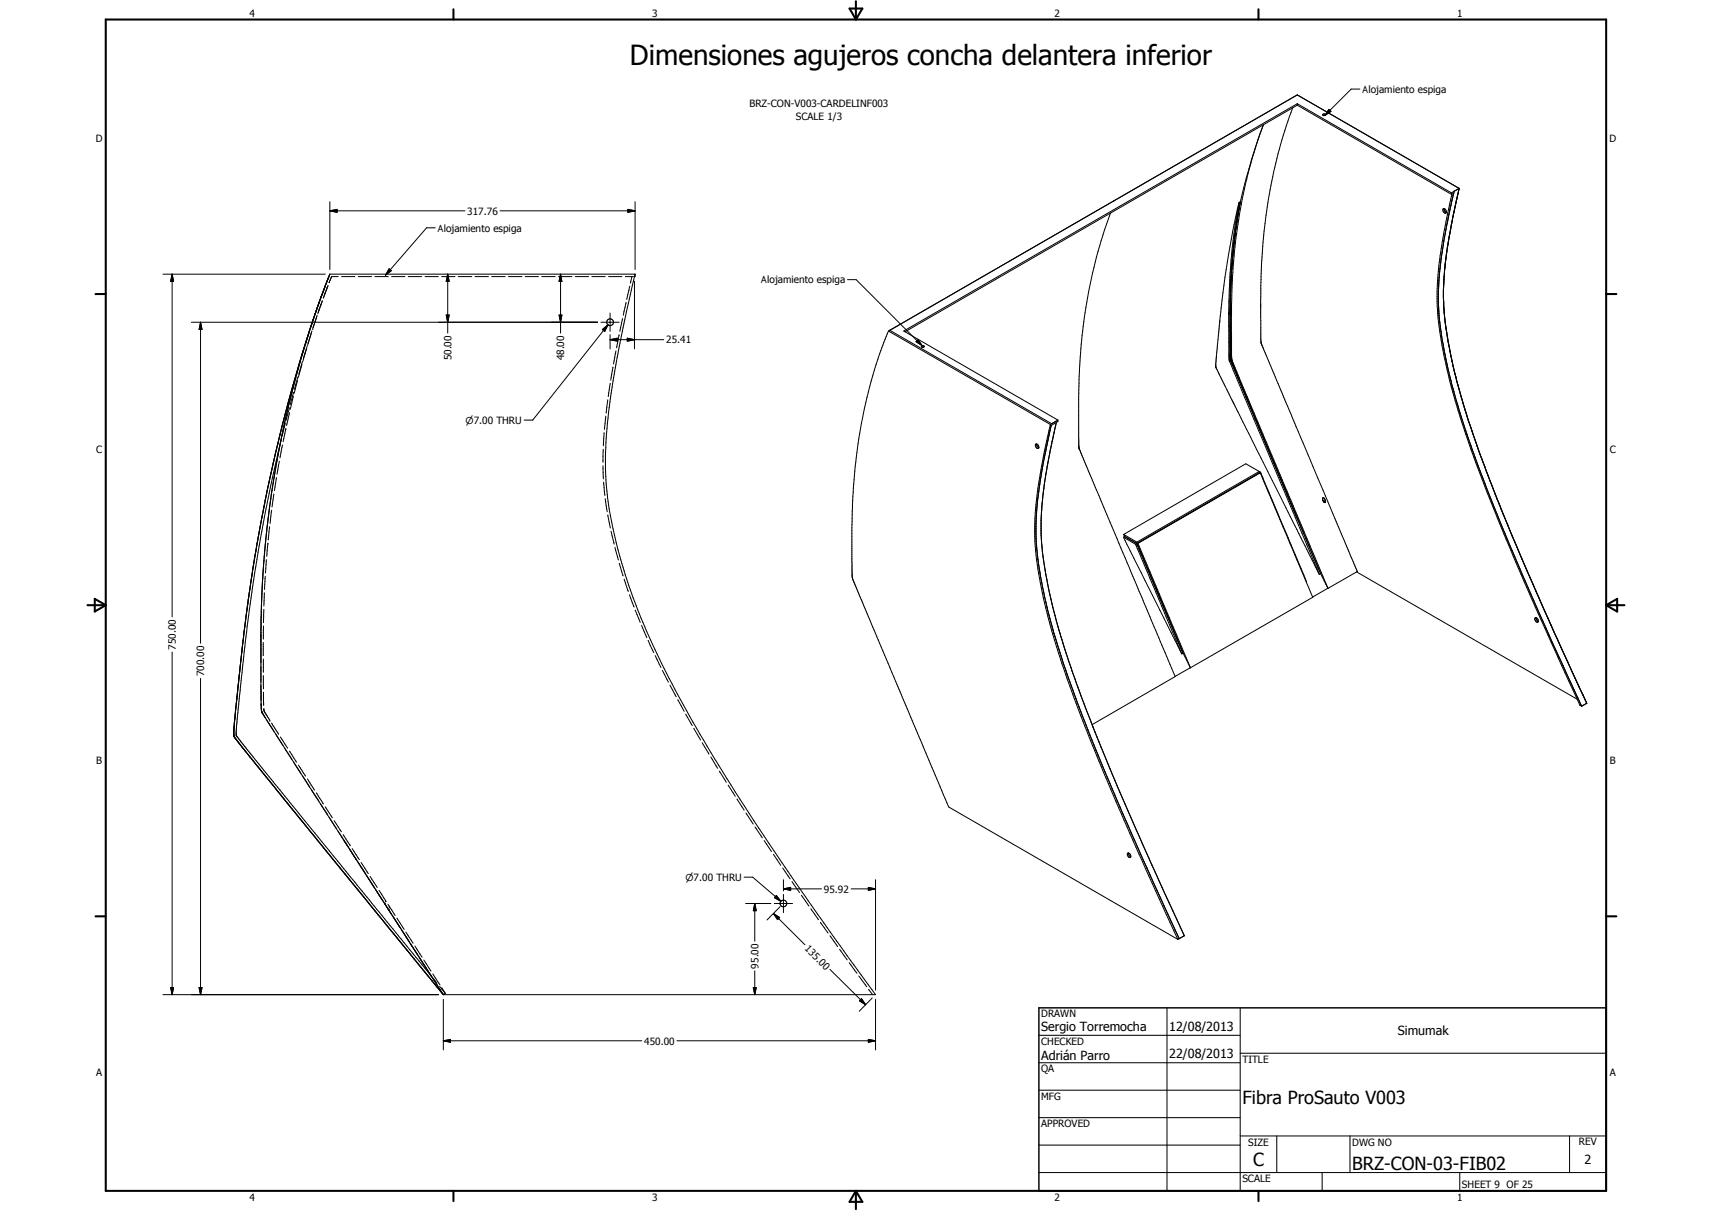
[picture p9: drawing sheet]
<svg xmlns="http://www.w3.org/2000/svg" width="594mm" height="420mm" viewBox="0 0 594 420" stroke-linecap="round" stroke-linejoin="round" font-family="sans-serif">
<g fill="none" stroke="#000" stroke-width=".35">
<path d="M448.6 37.4a187.2 187.2 0 0 0-11.1 66.2l.1 15.5 33.4 79.2-10.2 5.8M450.2 36l-136.6 78.9 53.5 30.9M450.2 36.5l-136.1 78.6M450.2 36v.5M450.2 36.5l53.5 30.9M450.2 36l53.5 30.9M450.2 32.9l56.1 32.5M450.2 32.9l-2.7 1.6M450.2 32.9l-141.4 81.7M459 39.7l.6-.2 .3 .3a.56 .56 0 0 1-.9 .1zM461.1 38l.7 .7-2.1 1.4zM471.9 30.9h-3l-9.2 9.2"/>
<path d="M459.2 40.1h.5M114.5 73.2l2.5-.6v1.1zM114.5 73.2h46.8M114.5 70v23.5M151 79h-3l-14.2 16.5M173.5 73.2h46.9M217.9 72.6l2.5 .6-2.5 .5zM220.4 70v23.5M385.4 73.9a174 174 0 0 0-10.3 47l-.8 16.6 .1 18 33.4 79.2-28.8 16.7M428.8 79.7l-.5 3.5M428.9 78.9l-1.3 11.6M429.1 77.5l-.3 2.2"/>
<path d="M429.3 76.2l-.3 1.8M429.3 76.2l-.1 .8M429.6 74.5l-.3 1.7M429.6 74.4l-.8 5.3M429.9 72.7l-.6 3.3M429.9 72.7l-.3 1.7M429.9 70.3a302 302 0 0 0-5.2 28.6l-1.5 13.4-1.3 15.1 35.9 71.9M429.9 70.3l-1.7 10.7-1.4 14-.4 12.8 .2 17.4M430.1 71.4l-.2 1.3M430.4 70.1l3.9-14.9 4.1-11.9a186.5 186.5 0 0 0-11.1 66.6l.2 15.1M430.4 70.1l-.5 2.6M430.4 70.1l-2.1 13.2"/>
<path d="M430.4 70.1l-.6 3M430.4 70.1l-.5 .2M501.1 72.4h-.1a.87 .87 0 0 0-.2 1.1 .87 .87 0 0 0 1.1 .3v-.1M501.1 72.4l.8 .8v.5M501.1 72.4l.2 .8 .6 .5M503.7 66.9v.5M503.8 67.3l-1.9 8.8a141.1 141.1 0 0 0-3.2 30.2 189.8 189.8 0 0 0 11.8 49.8l5.6 15 10.8 26.1 16.1 36.2 5.3 11.3 .5 .3M504.4 67l-1.7 8.1a183.4 183.4 0 0 0-3.4 22.1 107.9 107.9 0 0 0 3.2 31.1l2.9 10.8 4.1 12.9a967.3 967.3 0 0 0 35.4 84.4l3.9 8.6M504.6 66.4v.5l-.9 .5M504.6 66.4l-.9 .5M505.9 65.1l.4 .3M506.3 65.4l-1.7 1"/>
<path d="M506.3 65.4l-2.2 10.5a120.3 120.3 0 0 0-3.1 30.8 190.5 190.5 0 0 0 11.1 46.8l7.4 19.7 7.8 18.8 12 27.4 11.3 24.6M56.6 95.1h56.3M59.7 95.1l.5 2.5h-1zM59.7 95.1v118.9M112.9 99.2l-.3 .7M112.9 99.1l-6.7 19.3M112.9 99.1l-1.6 4.3M113.3 98.1l-.4 1M113.7 97.1l.4-1-.8 2.1M113.8 99.2l-1 2.7M113.8 99.1l-1 2.8M117.3 96h-2.2l-.9 2.1"/>
<path d="M118.5 96h4.6M124.3 96h4.6M130.1 96h4.6M135 93.3l.8 .6-2 1.6zM135.9 96h4.6M141.7 96h4.6M147.5 96h4.6M153.3 96h4.6M155.4 95.1l.5 2.5h-1.1zM155.4 95.1v20.5M159 96h4.7M164.8 96h4.7"/>
<path d="M170.6 96h4.7M176.4 96h4.7M182.2 96h4.7M188 96h4.7M193.8 96h4.7M194.5 95.1l.5 2.5h-1zM194.5 95.1v20.5M199.6 96h4.7M205.4 96h4.6M211.2 96h4.6M217 96h2.6M218.5 99.3l-1 4.5"/>
<path d="M219.3 96l-.5 2.2M220.2 97.6v23.4M220.3 95.7l-2.9 12.5-3 14.6a217.4 217.4 0 0 0-4.3 35.4 121.1 121.1 0 0 0 6.5 39.8 211.7 211.7 0 0 0 9.9 25.6l3.1 6.7a528.5 528.5 0 0 0 32 54.5l18.9 27.8 23.3 32.5h-150M220.4 95.1v.9h-.5M220.4 95.1h-105.9l-1.6 4M220.4 95.1l-.1 .3M294.1 97h3l22.9 22.9M427.2 96.1l-.1 3.7 .1-2.4M427.2 96.5l-.2 5.1M427.2 96.1v1.1M427.3 95.5l-.1 .6M427.3 94.2v1"/>
<path d="M427.3 94.2l-.1 1.9M427.4 93.7l-.1 .5M427.4 93.2l-.1 1.5M427.5 92.3l-.1 .9M427.5 92.3l-.1 1M427.6 90.5l-.1 1.8M427.8 88.4l-.5 5.9M427.8 88.4l-.8 14.1M427.9 87.8l-.3 2.7M427.9 86.9v.8M427.9 87.1l-.1 1.3M428.2 84.1l-.3 2.8"/>
<path d="M428.2 84.2l-.3 2.7M428.3 83.2l-.5 5.2M428.3 83.2l-.1 .9M66.4 111.8h140.9M69.6 111.8l.5 2.5h-1zM69.6 111.8v111.4M106.2 118.4l-1.1 3.7M106.6 117.3l-.4 1.1M106.9 119h.1M107 119l-.3 .8M107.2 115.5l-.5 1.5M107.4 115l-1.4 4.3"/>
<path d="M107.5 114.6l-3.4 11M108.1 115.4l-1.1 3.6M108.2 114.8l-1.3 4.2M108.7 111l-1 2.9M108.7 113.3l-.1 .4M109.6 108.1l-.1 .5M110 109.5l-1.5 4.8M110.1 106.8l-2.8 8.3M110.7 107.7l-.3 .8M110.7 107.7l-.4 1.2M110.9 104.4l-2.2 6.3M111.4 105.7l-.7 2"/>
<path d="M111.9 104.3l-.5 1.4M112.2 101l-2.1 5.9M112.8 101.9l-.6 1.6M112.8 101.9l-.5 1.4M154.8 109.3h1.1l-.5 2.5zM194 109.3h1l-.5 2.5zM208.5 111.8h6.4M209 114.3l2-1.6-1.2 2.3zM211 112.7l-26.1 33.1h-3M211.7 117.9l2.5-.6v1.1zM211.7 117.9h18.6M211.7 108.6v6.4"/>
<path d="M211.7 116.1v4.9M214.8 116.1l-.9 4.5M216 110.5l-.9 4.5M217.2 104.9l-.9 4.5M217.7 117.3l2.5 .6-2.5 .5zM308.3 114.9l56.2 32.4M308.3 114.9a178.9 178.9 0 0 0-12.6 62.5l-.1 17.3 .3 6.2 33.3 79.1 79.5 45.9M308.8 114.6l-.5 .3M308.8 114.6l56.1 32.4 1.8-1M311 113.3l-2.2 1.3M317.9 118.5l.7-.6 1.4 2zM320 119.9l-.2 .2v.3h.7"/>
<path d="M320 119.9l.7 .2-.2 .3M426.9 106.5v14.3v-.7M426.9 106.4v1M426.9 106.4v.9M427 103.5l-.1 .5M427 103.5l-.1 1M427 103.5l-.1 3M427 101.6v1M427 101.4v2.1M427 101.6v.5M427.1 100.6l-.1 1M427.1 100.7l-.1 .4"/>
<path d="M101.8 137.5l-1.1 4.5M101.8 133.1l-4.6 17.5-4.5 19.7M101.9 136.1l-1.2 4.3M102.7 131a341.2 341.2 0 0 0-7.9 36.7M102.7 131l-3.4 13.1M103.1 129.2l-.4 1.8M103.2 132l-1.1 4.4M103.4 130.8l-1.2 4.2M104 125.8l-4.1 14.5M104.1 125.6l-1.2 4.3M104.1 125.6l-.7 2.6M104.8 126.4l-1.3 4.5"/>
<path d="M104.9 125.4l-1.2 4.3M105.1 122.1l-3 10.2M105.1 122.1l-.3 .8M105.7 120.3l-1.3 4.3M106.4 120.9l-1.3 4.4M106.6 120.1l-1.3 4.3M210.9 138.7l-.6 4.5M211.7 133.1l-.6 4.5M212.7 127.4l-.8 4.5M213.7 121.8l-.8 4.5M320 120.4h.5M426.5 124.9l.1 .1"/>
<path d="M426.6 125.2l31.2 74.1M426.6 125.2h.1M426.9 123.7l.2 1.4M426.9 120.5l.1 3.5-.1-.2M427 124.5l.1 .5M427.1 124.9l1.3 3.3M427.1 124.9h.1M427.1 125.1l.1 .2M427.2 125.2v.1M427.2 125.3l.1 .2M427.2 125.3l.7 1.5M427.3 125.4v.3"/>
<path d="M427.3 125.6l.6 1.2M427.4 125.8l.1 .2M427.5 125h.1M427.5 125l33.3 79.1M427.5 126l.4 .8M427.9 126.8l.3 .9M427.9 126.8l.8 2M428.2 127.7l1 2.3M428.2 127.7l.2 .4M428.4 128.2l.3 .6M428.4 128.2l10.8 25.5M428.7 128.8l.3 .8"/>
<path d="M428.7 128.8l1.6 4M429.1 129.8l.3 .8M429.3 130.3l1 2.5M429.6 131.1l.5 1M430.3 132.6l1.2 3M430.3 132.8l3.4 7.8M431.9 136.4l2.6 6.2M97.3 150.4l-3.5 15-3.1 14.9M97.7 152.3a645.1 645.1 0 0 0-14.9 92.8l-.8 10M97.7 151.5l-3.3 18.7-1.8 13.9M98 154.4l-.9 4.5M99 145.8l-1.2 5.2"/>
<path d="M99 146.9l-1 4.3M99.2 148.8l-1 4.4M99.4 141.9l-1.7 6.8M100.5 143.1l-1.1 4.5M100.5 141.5l-1.2 4.3M209.3 155.9l-.1 4.5M209.6 150.1l-.2 4.6M210.2 144.4l-.4 4.6M210.3 143.2v.1M359.4 154.2a.8 .8 0 0 1 1 .4 .8 .8 0 0 1-.4 1 1.2 1.2 0 0 1-.6-1.4zM359.7 154.1a1.19 1.19 0 0 0 .8 1.3M364.5 147.8l-1.1 4.1a139.2 139.2 0 0 0-4.3 36 185.9 185.9 0 0 0 10.3 44.9l5.8 15.8 7.7 19.4 12.4 28.4 13.4 29.5"/>
<path d="M364.5 147.3v.5M364.8 147.6l-.2 .9a188.1 188.1 0 0 0-5.1 33.2 124.7 124.7 0 0 0 4.6 31.9 469.3 469.3 0 0 0 23.6 64.3l9.1 20.7 12.4 27.1M366.6 146.6l-.8 3.4a169.9 169.9 0 0 0-4.5 30.6 124.7 124.7 0 0 0 4.5 32 427.2 427.2 0 0 0 21 58.1l12.9 29.4 11.3 24.6-1.8 1M367.1 145.8v.5l-2.6 1.5M367.1 145.8l-2.6 1.5M374.4 155.2v.1M433.7 140.6l4.1 9.9M434.8 143.3l4 9.6M437.3 149.2l11.8 28.1M438.3 151.6l.5 1.2M438.8 152.8l2.1 5.2M439.1 153.7l3.4 7.9"/>
<path d="M440.9 158l9 21.2M440.9 158l1.6 3.6M91.5 176.5l-3.2 17.3M92.4 171.5l-.8 4.3M94.3 177l-.6 4.6M94.6 168.7l-2.1 15.5M95 171.4l-.6 4.5M95.9 165.7l-.7 4.5M96.9 160l-.8 4.5M209.2 161.6l.2 4.6M209.5 167.3l.4 4.6M210 173l.7 4.5"/>
<path d="M210.9 178.7l.9 4.5M437 163.6l-4.7-2.7-42.4 24.5M437 164.1l-42.5 24.5M437 163.6l-42.5 24.5M437 163.6v.5M437 163.6l.4 .2M437.3 164l-.3 .1M437.3 164l18.2 43.2-42.4 24.5M437.3 164l-42.4 24.5M437.4 163.8l15.9 38.1M437.4 163.8l-.4 .3M442.5 161.6l1.6 3.9"/>
<path d="M444.1 165.5l3 7M444.1 165.5l3.7 8.8M447.7 174l1.3 3.1M448.3 175.4l.5 1.3M449.2 177.6l3 7.2M449.3 177.8l1.1 2.5M449.8 179.1l.6 1.2M459 172.8h.4l.5 1.3a.52 .52 0 0 1-.6 .1 .52 .52 0 0 1-.2-.6zM459.1 173.7h.1M459.1 173.7l.4 .1 .3 .6M87.5 199.2l-1 6.3M87.5 199.2l-2.8 20"/>
<path d="M88.3 193.8l-.8 5.4M90.3 182.5l-2 11.3M91.5 195.6l-.8 16.5M91.5 195.6l-.8 14.5M91.8 192l-.3 3.6M91.8 191.9l-.3 3.7M92.1 199.9l-.3 4.6M92.4 194.2l-.3 4.6M92.5 184.2l-.7 7.7M92.6 184.1l-.8 7.9M93 188.5l-.4 4.5M93.5 182.8l-.4 4.5"/>
<path d="M212 184.3l1.1 4.5M213.4 189.9l1.2 4.4M214.9 195.5l1.3 4.3M389.8 186.4l20.3 40.5M389.8 186.4l4.3 2.4M389.9 185.4l.4 .7M389.9 185.4l4.6 2.7M390.3 186.1l-.5 .3M390.3 186.1l4.2 2.5M394.1 188.8l16 38.1M394.5 188.6l16 38M394.5 188.6l9.1 21.5"/>
<path d="M394.5 188.6l-.4 .2M394.5 188.1v.5M394.9 188.5l18.2 43.2M394.9 188.5l-.4 .1M450.4 180.3l.9 2.2M451.4 182.9l6.9 16.2M452.3 184.8l2.5 6.1M456.3 194.3l2 4.8M458.3 199.1l2.5 5M458.3 199.1l-.5 .2M470.7 198.4l76.6 44.2M84.7 219.2l-3.5 33.4"/>
<path d="M84.7 219.2l-.3 3M86.4 206.5l-1.7 12.7M90.6 215v2.7M90.6 217.7v22.1M90.6 217.7l-.1 .9M90.7 213.1l-.1 1.9M90.7 210.7l-.1 4.3M91.4 217.2v4.5M91.6 211.4l-.2 4.6M91.7 205.7l-.1 4.6M216.6 200.9l1.4 4.3M218.4 206.3l1.6 4.3"/>
<path d="M220.4 211.7l1.8 4.2M222.6 217l1.8 4.2M295.8 200.7l.1 .1M403.6 210.2l6.9 16.4M460.8 204.1l-5.3 3M460.8 204.1l-.2 .1M532.7 214.4a.82 .82 0 0 1 1 .5 .82 .82 0 0 1-.4 1l-.5-.6zM533.1 214.3v.6l.7 .7M59.7 226.2v118.9M69.6 235.4v109.7M84.3 222.8l-3.1 29.8M90.5 239.1l.1 .7"/>
<path d="M90.6 239.8v4.5M91.3 222.9v4.6M91.4 234.4v4.6M91.4 228.6v4.7M224.9 222.2l.1 .1M225 222.3l1.9 4.1M227.4 227.5l2 4.1M229.9 232.6l2 4.1M232.5 237.7l2.1 4.1M410.5 226.6l2.6 5-5.4 3.1M410.5 226.6l-.4 .3M413.1 231.7h-.2"/>
<path d="M81.1 254.9v.1M81.1 253.7v1.6M81.1 253.8v.2M81.1 255.3l.1 .2M81.1 255.3l.2 .4M81.2 252.9l-.1 .4M81.2 252.6v.3M81.2 252.9l-.1 .9M81.2 255.5l.1 .1M81.2 255.5l.1 .2M81.3 255.7l.2 .2M81.5 255.9l6.3 8"/>
<path d="M81.5 255.9l7.4 9.4M82 255.1v.1M82 255.2l13.5 17 54.2 66.6M82 255.2h.1M90.6 244.2l.1 1M90.6 244.9l.1 .3M90.7 246l.1 .7M90.7 245.2v.8M90.7 246v.2M90.7 246.4l.1 .3M90.8 246.7v.1M90.8 246.7v.3"/>
<path d="M90.8 246.8v.2M90.8 247l.3 .5M90.8 247l.1 .1M90.9 247.1l.2 .4M90.9 247.1h.1M91.1 247.5l1.6 2.5M91.1 247.5l.9 1.5M91.4 240.2l.1 4.5M91.6 245.9v.8l2 3.2M91.6 246.5v.1M92.6 250l2.5 3.8M92.7 250l3.1 4.8"/>
<path d="M94.2 250.9l2.5 3.9M95.8 254.8l1.7 2.8M95.8 254.8l2.4 3.9M97.3 255.8l2.5 3.8M97.3 255.7v.1M97.6 257.7l4.3 6.7M98.8 259.6l2.5 3.9M235.2 242.8l2.2 4M237.9 247.8l2.3 4M240.8 252.8l2.3 4M243.7 257.7l2.3 4M550.6 244l-1.8 1"/>
<path d="M88.3 264.6l.6 .7M88.9 265.3l11.7 14.5M88.9 265.3l24.2 29.8M100.5 260.6l2.4 3.9M101.9 264.4l3.1 4.9M101.9 264.5l2.5 3.8M103.5 265.4l2.5 3.9M105 269.3l15 23.2M105 269.3l2.5 3.8M106.7 270.3l2.4 3.8M108.1 274.1l2.5 3.8M109.8 275.1l2.5 3.8"/>
<path d="M111.2 278.9l2.5 3.8M112.9 279.9l2.5 3.9M246.7 262.6l2.3 4M249.6 267.5l2.4 3.9M252.7 272.4l2.4 3.9M255.7 277.2l2.5 3.9M101.2 280.5l9.7 11.9M111.6 293.3l40.9 50.2M113.2 295.2l.8 1M114.3 283.7l2.5 3.9M114.7 297.1l10.6 12.9M116 284.7l2.5 3.9"/>
<path d="M117.4 288.5l14.1 22M119.1 289.6l2.5 3.9M119.5 291.8l.5 .7M120 292.5l.6 1.1M120 292.5l.7 1.2M120.6 293.6l3.1 4.8M121.3 294.6l1.1 1.7M122.2 294.4l2.5 3.9M122.8 297l1.5 2.3M124.3 299.3l3.7 5.8M124.3 299.3l.9 1.4M125.3 299.3l2.5 3.8"/>
<path d="M258.9 282.1l2.5 3.8M262 286.9l2.5 3.8M265.2 291.6l2.5 3.8M268.4 296.4l2.5 3.8M391.6 296h-.1a.9 .9 0 0 0-.1 1 .9 .9 0 0 0 .9 .4l.1-.1M391.6 296l.6 .5 .2 .8M391.6 296l.2 .7 .6 .6M126.1 302.1l.6 1M126.5 311.5l10.1 12.5M127.4 304.2l1.7 2.5M128.4 304.1l2.5 3.8M128.9 306.5l1.9 2.8"/>
<path d="M130.4 308.7l4.3 6.6M130.8 309.4l3.9 6M131.5 308.9l2.5 3.9M131.7 310.8l1.1 1.7M133.4 313.4l1.8 2.7M133.8 312.4v.5M133.8 313.5v.5M134.6 313.7l2.5 3.9M134.7 315.4l5.2 8.1M134.7 315.3l1.1 1.9M135.1 314.5v.5M135.1 315.6v.5"/>
<path d="M135.7 317l1.1 1.7M136.4 318.1l1.2 1.7M137.1 319.1l1.7 2.8M137.7 318.6l2.5 3.9M258.2 304.3h3l9.8 8.4M258.7 313.5h8.8M261.9 313.5l.5 2.5h-1zM261.9 313.5v13.1M268.4 316.9l2.1 1.4-.7 .8zM268.4 316.9l10.9 10.9M268.7 313.5h6.3M269.4 310.7l1.6 2-2.2-1.3z"/>
<path d="M270.7 314.6l-4.6 4.6M271.6 301.2l2.6 3.7M271.9 308.4l2.5-.5v1zM271.9 308.4h13.2M271.9 305.2v3.9M271.9 310.3v6.4M274.8 305.9l2.6 3.8M278.1 310.6l2.6 3.8M281.4 315.3l2.6 3.8M284.7 320l2.7 3.7M295.4 308.4h8.4M301.3 307.9l2.5 .5-2.5 .5z"/>
<path d="M303.8 305.2v38.3M138.5 326.3l14 17.2M139.1 322.1l8.8 13.8M139.4 322.8l3.1 4.7M140.4 324.2l1.5 2.3M140.8 323.4l2.5 3.9M142.5 327.4l2.4 3.8M142.9 328.2l10.9 16.9M144 328.2l2.5 3.9M145.5 332.1l.5 .8M147.1 333.1l2.5 3.8M147.2 334.8l6.6 10.3"/>
<path d="M148.5 336.8l1.2 2M149.7 338.8l1.9 2.3M150.2 337.9l2.5 3.9M261.9 336.8v8.3M288 324.7l2.7 3.7M288 336.3l12.4 12.3M291.3 329.4l2.7 3.6M294.7 334l2.7 3.7M298 338.6l2.8 3.7M409.2 325.7l-.5 .2M56.6 345.1h95.6M59.2 342.6h1l-.5 2.5z"/>
<path d="M69.1 342.6h1l-.5 2.5zM152.5 343.5l1.3 1.6M152.6 342.3l1.9 2.3-.2 .2M153.3 342.7l1.3 2-.3 .1M153.8 346.7v17.6M154 344.9l-.2 .2M154.1 345l-.3 .1M261.4 342.6h1l-.5 2.5zM298.2 347.2l.8-.7 1.4 2.1zM299 346.5l1.4 2.1-2.2-1.4zM301.4 343.3l1.4 1.8M302.7 346.2l-4.6 4.7"/>
<path d="M303.8 346.7v17.6M360.5 359.2h69.9M405 349.7v63.5M430.4 349.7v63.5M153.8 361.1l2.5-.5v1zM153.8 361.1h68.9M234.9 361.1h68.9M301.3 360.6l2.5 .5-2.5 .5zM360.5 368.7h69.9M360.5 378.2h69.9M430.4 365.4h127M360.5 387.8h69.9"/>
<path d="M360.5 397.3h69.9M430.4 394.1h127M443.1 394.1v12.7M468.5 394.1v12.7M544.7 394.1v12.7M360.5 406.8h196.9M458.8 406.8v6.4M506.6 406.8v6.4"/>
<circle cx="211.7" cy="111.8" r="1.17"/>
<circle cx="271.8" cy="313.4" r="1.15"/>
</g>
<g fill="#000">
<circle cx="106" cy="119.3" r=".18"/>
<circle cx="426.4" cy="108.9" r=".18"/>
<circle cx="426.9" cy="108.6" r=".18"/>
<circle cx="426.6" cy="125.2" r=".18"/>
<circle cx="426.9" cy="123.2" r=".18"/>
<circle cx="427.1" cy="125.1" r=".18"/>
<circle cx="427.5" cy="124.9" r=".18"/>
<circle cx="99.2" cy="148.8" r=".18"/>
<circle cx="374.5" cy="155.6" r=".18"/>
<circle cx="93" cy="188.5" r=".18"/>
<circle cx="82" cy="255.2" r=".18"/>
<circle cx="90.6" cy="244.2" r=".18"/>
<circle cx="90.9" cy="247.1" r=".18"/>
<circle cx="93.6" cy="249.9" r=".18"/>
<circle cx="119.5" cy="291.8" r=".18"/>
</g>
<g fill="none" stroke="#000" stroke-width=".71">
<path d="M36.7 6.8h520.7v406.4h-520.7zM157.3 3.2v3.6M294.8 3h4.4l-2.2 3.8zM297 .4v6.4M436.7 3.2v3.6M33.1 102h3.6M557.4 102h3.5M30.3 210h6.4M32.9 207.8l3.8 2.2-3.8 2.2zM557.4 210h6.3M557.4 210l3.8-2.2v4.4zM33.1 317.9h3.6"/>
<path d="M557.4 317.9h3.5M157.3 413.2v3.5M297 413.2v6.3M297 413.2l2.2 3.8h-4.4zM436.7 413.2v3.5"/>
</g>
<path d="M360.5 349.7h196.9v63.5h-196.9z" fill="none" stroke="#000" stroke-width=".51"/>
<g fill="#000">
<path d="M461.1 38l.7 .7-2.1 1.4zM114.5 73.2l2.5-.6v1.1zM217.9 72.6l2.5 .6-2.5 .5zM59.7 95.1l.5 2.5h-1zM135 93.3l.8 .6-2 1.6zM155.4 95.1l.5 2.5h-1.1zM194.5 95.1l.5 2.5h-1zM69.6 111.8l.5 2.5h-1zM154.8 109.3h1.1l-.5 2.5zM194 109.3h1l-.5 2.5zM209 114.3l2-1.6-1.2 2.3zM211.7 117.9l2.5-.6v1.1z"/>
<path d="M217.7 117.3l2.5 .6-2.5 .5zM317.9 118.5l.7-.6 1.4 2zM261.9 313.5l.5 2.5h-1zM269.4 310.7l1.6 2-2.2-1.3zM268.4 316.9l2.1 1.4-.7 .8zM271.9 308.4l2.5-.5v1zM301.3 307.9l2.5 .5-2.5 .5zM59.2 342.6h1l-.5 2.5zM69.1 342.6h1l-.5 2.5zM261.4 342.6h1l-.5 2.5zM299 346.5l1.4 2.1-2.2-1.4zM153.8 361.1l2.5-.5v1z"/>
<path d="M301.3 360.6l2.5 .5-2.5 .5z"/>
</g>
<text font-size="9.6" x="218.6" y="22.6">Dimensiones agujeros concha delantera inferior</text>
<g font-size="6.3">
<text x="431.1" y="383.2">Fibra ProSauto V003</text>
<text x="434.8" y="404.7">C</text>
<text x="469.2" y="406">BRZ-CON-03-FIB02</text>
</g>
<g font-size="4.4">
<text x="361.3" y="357.5">Sergio Torremocha</text>
<text x="405.7" y="357.7">12/08/2013</text>
<text x="485" y="359.2">Simumak</text>
<text x="361.3" y="367.9">Adrián Parro</text>
<text x="405.7" y="367.2">22/08/2013</text>
<text x="549.8" y="404">2</text>
</g>
<g font-size="3.5">
<text x="86.6" y="5.8">4</text>
<text x="226.3" y="5.8">3</text>
<text x="365.9" y="5.8">2</text>
<text x="505.6" y="5.8">1</text>
<text x="260" y="37.3">BRZ-CON-V003-CARDELINF003</text>
<text x="276.2" y="41.5">SCALE 1/3</text>
<text x="33.3" y="49.4">D</text>
<text x="558.5" y="49.4">D</text>
<text x="162.1" y="74.4">317.76</text>
<text x="231.2" y="119.2">25.41</text>
<text x="156.7" y="125.1" transform="rotate(-90 156.7 125.1)">50.00</text>
<text x="195.8" y="125.1" transform="rotate(-90 195.8 125.1)">48.00</text>
<text x="33.4" y="157.3">C</text>
<text x="558.6" y="157.3">C</text>
<text x="61" y="225.4" transform="rotate(-90 61 225.4)">750.00</text>
<text x="70.9" y="234.6" transform="rotate(-90 70.9 234.6)">700.00</text>
<text x="33.4" y="265.2">B</text>
<text x="558.6" y="265.2">B</text>
<text x="285.9" y="309.7">95.92</text>
<text x="279.1" y="329.2" transform="rotate(45 279.1 329.2)">135.00</text>
<text x="263.2" y="336" transform="rotate(-90 263.2 336)">95.00</text>
<text x="361.3" y="353">DRAWN</text>
<text x="223.6" y="362.4">450.00</text>
<text x="361.3" y="362.5">CHECKED</text>
<text x="431.1" y="368.7">TITLE</text>
<text x="33.4" y="373.2">A</text>
<text x="361.3" y="372.1">QA</text>
<text x="558.6" y="373.2">A</text>
<text x="361.3" y="381.6">MFG</text>
<text x="361.3" y="391.1">APPROVED</text>
<text x="433.1" y="397.5">SIZE</text>
<text x="469.2" y="397.5">DWG NO</text>
<text x="547.9" y="397.4">REV</text>
<text x="431.1" y="410.2">SCALE</text>
<text x="507.3" y="412.3">SHEET 9 OF 25</text>
<text x="86.6" y="416.7">4</text>
<text x="226.3" y="416.7">3</text>
<text x="365.9" y="416.7">2</text>
<text x="505.6" y="416.7">1</text>
</g>
<g font-size="3.3">
<text x="472.7" y="32.2">Alojamiento espiga</text>
<text x="151.8" y="80.3">Alojamiento espiga</text>
<text x="264.1" y="98.3">Alojamiento espiga</text>
<text x="161.5" y="147">n7.00 THRU</text>
<text x="237.9" y="305.6">n7.00 THRU</text>
</g>
</svg>
